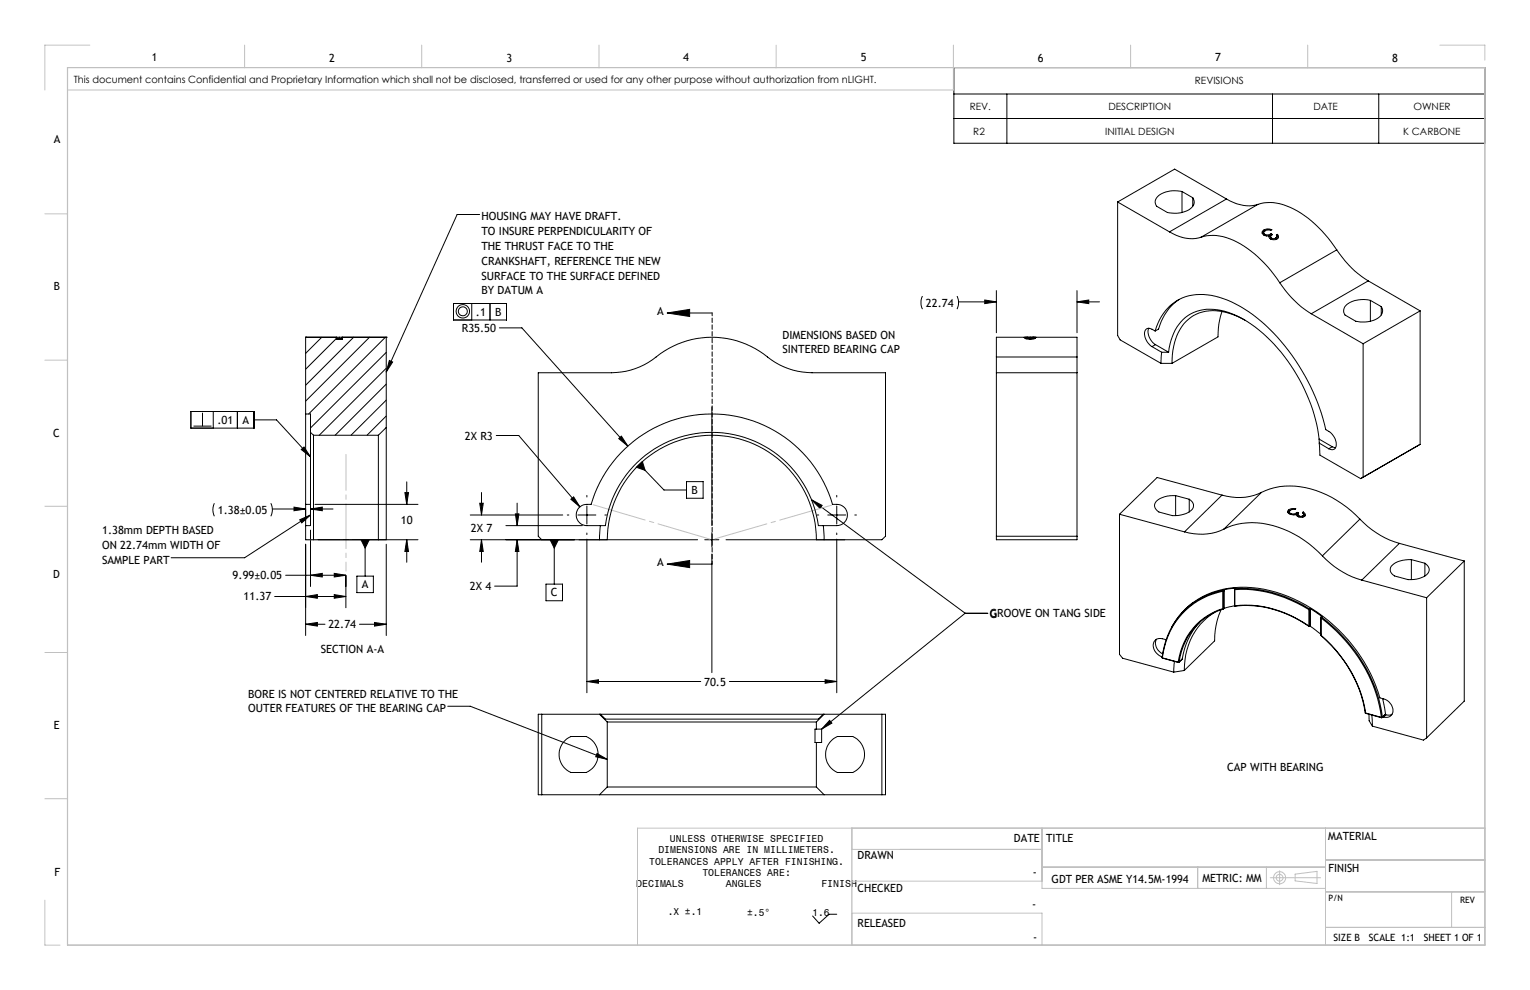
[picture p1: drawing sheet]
<svg xmlns="http://www.w3.org/2000/svg" width="432mm" height="279mm" viewBox="0 0 432 279" stroke-linecap="round" stroke-linejoin="round" font-family="sans-serif">
<g fill="none" stroke="#000" stroke-width=".28">
<path d="M269.2 19.1h149.9v21.3h-149.9zM269.2 26.5h149.9M269.2 33.4h149.9M284.2 26.5v13.9M359.1 26.5v13.9M389.1 26.5v13.9M315.4 57v37.7l.7 1.2 11.6 6.7M315.4 57l14.7 8.4M333.6 54a7.5 7.5 0 0 0-7.2 1.9l-.4 1.1 .4 1.2 3.1 1.8a7.3 7.3 0 0 0 7.2-1.9l.3-1.1-.4-1.2M333.6 54l3 1.8M333.6 54v6M336.6 55.8v2.4"/>
<path d="M346.1 56.2a10.8 10.8 0 0 0 8.9 1.5M346.1 56.2l-16 9.2M346.1 56.2l-14.6-8.5-16.1 9.3M355 57.7a14 14 0 0 1 12.1 2.4 36 36 0 0 1 10.2 10.4M355 57.7l-16.1 9.3M135.4 60.5h-6.4l-20 44.5M330.1 65.4a10.8 10.8 0 0 0 8.8 1.6M338.9 67a14 14 0 0 1 12.2 2.5 35.7 35.7 0 0 1 10.1 10.3M356.6 65.7l.1 .7M356.7 64.9l1.1-.3 1.2 .2-.4 .2a1.24 1.24 0 0 0-1.9 .9l.2 .2M356.7 64.9l-.5 .5a1.35 1.35 0 0 0 1.9 1.2M356.7 65.3l-.5 .6"/>
<path d="M356.7 64.9v.4M356.9 66.1v.4M356.9 65.2l-.2 .1M358.1 66.6v.2M358.6 66.8v.7M358.7 66.4l-.6 .2M358.7 66.4h.1M358.7 66l.4 .2-.5 .6 .2 .4M358.7 66l-.8 .3-1-.2M358.7 66v.4M358.8 67.2l.4 .1 .8-.1M358.8 67.2l-.1 .3"/>
<path d="M360.4 66.8l-.4 .8v-.4M360.5 66.5l.3 .6M360.5 66.5l-.2 .1M360.5 66.1l-.3 .2 .2 .5-.4 .4M360.5 66.1a.95 .95 0 0 1 .1 1.3 .95 .95 0 0 1-1.2 .3 1.11 1.11 0 0 1-1.3-1.1M360.5 66.1v.4M361.2 79.8a29 29 0 0 0 8.9 8.7M377.3 70.5a28 28 0 0 0 8.9 8.8M377.3 70.5l-16.1 9.3M386.2 79.3l-16.1 9.2M386.2 79.3l14.6 8.4M86.3 95.2h.1"/>
<path d="M86.3 95.2v21.6M86.3 95.2h8.8M90.8 95.2l-4.5 4.5M94.9 95.6l-8.6 8.6M94.9 95.2h1.7v.5h-1.7zM95.8 95.2v.5M96.4 95.2h12.6M99.8 95.2l-13.5 13.5M104.3 95.2l-18 18M108.8 95.2l-21.7 21.6M109 95.2h.1M109 95.2v25.4"/>
<path d="M109 99.4l-21.4 21.4M128 85.7h14.9v4.6h-14.9zM133.1 85.7v4.6M138.3 85.7v4.6M140.9 92.5h6.4l29.9 33.4M188.3 88.3l6.3-1v2zM188.3 88.3h12.7M260.3 83.6l-.4 1.3 .1 1.2 .3 1.1M270.1 83.6l.4 1.3v1.2l-.4 1.1M270.5 85.2h10.7M277.9 84.7l3.3 .5-3.3 .5zM281.2 82v11.9"/>
<path d="M289.5 95.2l1.5 .1M289.5 95.2v.1M289.7 95.5l1 .1M289.7 95.5v.1M289.8 95.4l-.5 .1 1.4 .2M289.8 95.4h.1M290.1 95.2h-8.9v5.6M290.7 95.2h-1.2M290.7 95.2h1.3M290.7 95.2h1.7M290.7 95.2h-1.7l.8 .2M290.7 95.6v.1"/>
<path d="M291 95.4l-1.3 .1M291 95.3v.1M291.4 95.2h12.6v5.6M291.7 95.5l-1 .1M291.7 95.5h.5l-1.5 .2M291.7 95.5v.1M304 85.2l3.3-.5v1zM304 82v11.9M304 85.2h6.3M324.2 92.6a4.1 4.1 0 0 0 1.9 4.7M325.1 97.8l2.7 1.6M326 93.4a13.3 13.3 0 0 1 17-9.8 37.3 37.3 0 0 1 18.6 12.8 58.9 58.9 0 0 1 12.6 24.8 4.2 4.2 0 0 1 2.6 5.3l-.8 .4-1-.3"/>
<path d="M326 93.4l-.9-.5a1.33 1.33 0 0 0-1.6-.1 1.33 1.33 0 0 0-.5 1.6 4.8 4.8 0 0 0 2.1 3.4M326.1 97.3l3.7 2.1M326.1 97.3l-1 .5M327.8 99.4l-.1 3.2M327.8 99.4h2M329.8 99.4a13.5 13.5 0 0 1 6.3-10.9 14.9 14.9 0 0 1 13.9 1.1 46.4 46.4 0 0 1 20.5 26l1.1 4.2 .7 4.1M332.8 84.5a14.8 14.8 0 0 0-5.8 8.4l-1 .5M344.9 87.9l-.9 3.5-.3 3.7-12.9 7.5M351.3 90.3a15.2 15.2 0 0 0-13.6-1.6 13.2 13.2 0 0 0-6.8 11.4l-.1 2.5M370.1 88.5l14.6 8.5M384.7 97v37.7l-.7 .4M386.8 84.8a7.4 7.4 0 0 0-7.3 1.8l-.3 1.2 .4 1.1 3 1.8a7.4 7.4 0 0 0 7.3-1.9l.3-1.1-.4-1.2"/>
<path d="M386.8 84.8l3 1.7M386.8 84.8v5.9M389.8 86.5v2.4M400.8 87.7l-16.1 9.3M400.8 87.7v37.7M53.9 116.1h17.8v4.7h-17.8zM53.9 116.1v4.7M57.2 116.5v3.8M60.2 116.1v4.7M67 116.1v4.7M71.7 118.5h6.3l9.6 10.4M86.3 116.8v25.5"/>
<path d="M86.3 116.8h1.3v5.2M109 103.9l-18.9 18.9M109 108.4l-14.4 14.4M109 112.9l-9.9 9.9M109 117.4l-5.4 5.4M109.9 101.7l.9 .5-1.8 2.8zM200.9 114.8v33.5M281.2 100.8v4.4M281.2 105.2v47.1h22.8v-47.1M281.2 105.2h22.8M281.2 100.8h22.8M304 100.8v4.4"/>
<path d="M327.7 102.6h3.1M54.6 120.3h5.1M85 126.9l.8-.7 1.8 2.7zM87.6 122v26.3h-1.3M87.6 122l.9 .8M88.5 122.8v29.5M88.5 122.8h18.3M106.8 122.8v29.5M109 120.6v31.7M109 120.6l-2.2 2.2M114.3 139h1l-.5 3.3zM114.8 136v6.3"/>
<path d="M135.9 139v6.3M140.1 122.9h6.3l17.3 20.2M165.6 139.8v.5M174.6 123.8l.8-.7 1.8 2.8zM179.6 131.9l1.7-1.7 .8 2.6zM180.4 131.1l7 7.2h6.3M193.7 135.9h4.7v4.7h-4.7zM236.1 139.8v.5M331.8 139.9a6.2 6.2 0 0 0-5.9 2.2 2.04 2.04 0 0 0 1.2 2.4 9.7 9.7 0 0 0 6.2 .8 3.9 3.9 0 0 0 3.5-2.5 2.01 2.01 0 0 0-1.2-1.9M331.8 139.9l3.8 1M331.8 139.9v5.6M344.9 139.7l-10.6 10.4"/>
<path d="M344.9 139.7l-18.3-4.9-10.7 10.3M356 139a21.5 21.5 0 0 1 19.8 1.4l4.2 2.7 3.8 3.4M356 139a15 15 0 0 1-11.1 .7M356 139l-10.6 10.3M372.3 123.9v1.2M372.3 123.9l3.7 2.2M372.3 125.1l.2 3.3 11.5 6.7M372.3 125.1l2.7 1.5M376 126.1l.9 .3M376 126.1l-1 .5M400.8 125.4l-16.8 9.7M400.8 125.4l-.7 .4"/>
<path d="M60.5 142l-.4 1.7 .4 2M76.4 142l.5 1.7-.5 2M76.9 143.7h9.4M83 143.1l3.3 .6-3.3 .4zM84.6 146.7l3-1.4-2.4 2.3zM86.3 143.6v3.2M86.3 148.3v4h31.7M86.3 142.3v6M86.3 153.6v25.8M86.3 142.3h1.3M87.6 143.7l3.3-.6v1zM87.6 143.7h6.4"/>
<path d="M87.6 149.6v15.9M87.6 145.3l-18.6 12.1h-20.7M88.9 142.3h29.1M101.9 152.3h2.3l-1.2 2.4zM103 152.3v10.3M109 153.6v25.8M114.8 152.3l.5 3.3h-1zM114.8 152.3v6.4M132.7 152.3h64.2M132.7 145.3h26.1M135.4 142h1l-.5 3.3zM135.9 152.3l.5 3.3h-1z"/>
<path d="M135.9 152.3v6.4M142.8 148.3h21.6M145.5 145h.9l-.5 3.3zM145.9 152.3l.5 3.3h-.9zM145.9 152.3v13.1h-6.3M145.9 142v6.3M152.9 152.3l-1-1v-46.1h20.7a20.7 20.7 0 0 0 13.7-5.3 25.2 25.2 0 0 1 31.4 1.7 20.2 20.2 0 0 0 11.5 3.6h20.7v46.1l-1 1h-44M155.3 152.3h2.3l-1.2 2.4zM156.4 152.3v12.6M160.1 145.3h.4M161.1 140.9l.8-.7 1.8 2.9zM163.1 145.3h5.1"/>
<path d="M165.6 152.2v43.3M165.6 142.8v5.1M165.6 150.4v.5M169.4 148.3l-.2 4M169.4 148.3h-3.8a3 3 0 0 1-3-3 3 3 0 0 1 3-3h1.2a35.5 35.5 0 0 1 34.1-25.5 35.5 35.5 0 0 1 34 25.5 3.2 3.2 0 0 1 4.2 3.3 3 3 0 0 1-3 2.7h-3.8M169.4 148.3h1.5a30.4 30.4 0 0 1 30.1-26.3 30.4 30.4 0 0 1 30.1 26.3h1.2M170.7 145.3h.5M171.4 152.3a29.5 29.5 0 0 1 29.5-29.5 29.5 29.5 0 0 1 29.5 29.5M188.3 159.2l6.3-1v2zM188.3 159.2h12.7M198.9 152.3h4M200.9 150.3v4"/>
<path d="M200.9 156.4v33.4M229.1 141.1l43.4 32h6.3M229.1 141.1l2.9 1.5-.6 .9zM230.6 145.3h.5M232.3 148.3l.3 4M233.6 145.3h5.1M236.1 152.2v43.3M236.1 142.8v5.1M236.1 150.4v.5M241.2 145.3h.5M281.2 151.3h22.8M315.9 145.1v39.6l.9 1.1 14.5 3.9"/>
<path d="M315.9 145.1l18.4 5M335.6 140.9v3.6M345.4 149.3a15.4 15.4 0 0 1-11.1 .8M345.4 149.3a21.5 21.5 0 0 1 19.8 1.4l4.2 2.8 3.8 3.4M363.6 144l.9-.5 1.2 .1-1.6 .5M363.6 144l-.2 .5a2.02 2.02 0 0 0 2.4 .7 1.61 1.61 0 0 0 2.6 .2v-.3l-.6-.6M363.6 144v.4M363.6 144.4l-.1 .2M363.9 144.4v.6M364.1 144.1l-.2 .5 .5 .4M364.1 144.1l-.5 .3M364.4 145v.2"/>
<path d="M366 145l.3 .1M366 145l-.2 .2M366.1 144.6l.4 .1-.2 .6 .3 .3M366.1 144.6l-.7 .4h-1M366.1 144.6l-.1 .4M366.3 145.2v.6M366.6 145.6v.3M367.7 145.9l-.1 .1M367.8 145.5l-.7 .2-.5-.1M367.8 145.5l-.1 .4M367.8 144.5l-.2 .2 .3 .4-.1 .4M367.8 144.5l-.1 .4"/>
<path d="M367.8 145l.5 .6M367.9 145.3l-.2 .6M373.2 156.9a24.7 24.7 0 0 0 11.1 6.8M383.8 146.5a25.1 25.1 0 0 0 11.1 6.9M383.8 146.5l-10.6 10.4M394.9 153.4l-10.6 10.3M394.9 153.4l18.3 4.9M398.3 157.9a6.2 6.2 0 0 0-5.9 2.3 1.96 1.96 0 0 0 1.2 2.4l3.8 1a6.2 6.2 0 0 0 5.9-2.3 2.04 2.04 0 0 0-1.2-2.3M398.3 157.9l3.8 1.1M398.3 157.9v5.7M402.1 159v3.6M413.2 158.3l-10.6 10.4"/>
<path d="M413.2 158.3v39.6l-10.6 10.3M77.5 168.3h20.1M80.6 162.3h17M86.3 176.2l3.3-.5v1zM86.3 176.2h5.4M86.3 168.3l3.3-.5v1zM87.6 162.3l3.3-.5v1zM94.3 167.8l3.3 .5-3.3 .5zM94.3 161.8l3.3 .5-3.3 .5zM97.6 162.5v9M100.7 162.6h4.7v4.7h-4.7zM101.5 176.2h7.5"/>
<path d="M105.7 175.7l3.3 .5-3.3 .5zM154.1 164.9h4.7v4.6h-4.7zM278.7 173.1h-6.3l-40.5 32.7M330.7 176.9a22.1 22.1 0 0 1 20.9-11.2 41.5 41.5 0 0 1 30.1 16.4 43.1 43.1 0 0 1 7.7 14.9 3.7 3.7 0 0 1 3.5 4.5 1.97 1.97 0 0 1-2.4 .9M334.8 171.6l-1.2 1.4M336.6 170.1l-2.3 2.1M338.6 175.7a18.8 18.8 0 0 0-4.9 10.3M342.9 172.8a18.5 18.5 0 0 0-8.7 16.4M344.6 172l-1.4 4.4-.4 4.5-8.6 8.3M345.1 171.8h.2M345.1 166.6a21.2 21.2 0 0 0-17.2 18.9M345.1 166.6l.2 .2"/>
<path d="M345.1 166.6v.3M345.1 166.9a21.2 21.2 0 0 0-17.1 18.8M345.1 171.8a18.2 18.2 0 0 0-12.6 15.1M345.1 166.9v4.9M345.2 166.5l.3 .2M345.2 166.5l-.1 .1M345.3 171.8a17.9 17.9 0 0 0-12.5 15M345.3 166.8l-.2 .1M345.3 171.7l-.2 .1M345.3 171.7v.1M345.3 166.8v4.9M345.4 171.7l-.1 .1"/>
<path d="M345.5 171.6l-.1 .1M345.5 166.7v4.9M345.5 166.7l-.2 .1M345.5 171.6l-.2 .1M348.4 170.9l.3 .2M348.4 166.3l.1 .1M348.4 170.9l.1 .1M348.4 166.3v4.6M348.4 171l-3 .7M348.5 166.2l-.1 .1M348.5 166.4a35.1 35.1 0 0 1 20.9 5.6M348.5 171a30.1 30.1 0 0 1 20.9 5.7"/>
<path d="M348.5 171l.2 .1M348.5 166.4v4.6M348.5 166.1a35.5 35.5 0 0 1 21 5.7M348.5 166.1v.3M348.5 166.1v.1M348.7 171.1a29.6 29.6 0 0 1 20.7 5.6M348.7 166l-3.5 .5M348.7 166h-.1M348.7 166l-.2 .2M369.4 176.7h.1M369.4 172v4.7M369.5 171.8l-.1 .2"/>
<path d="M369.5 171.8l.2 .2M369.6 176.7h-.2M369.7 171.7l3.5 2.4M369.7 176.7l3 2.3M369.7 171.7l.1 .2M369.7 172h-.3M369.7 176.6l-.3 .1M369.7 176.6l-.1 .1M369.7 171.7l-.2 .1M369.7 172v4.6M369.8 176.5l-.2 .2M369.8 171.9v4.6"/>
<path d="M369.8 171.9l-.1 .1M369.8 176.5l-.1 .1M372.7 179.2l.1 .2M372.7 174.3l.2 .1M372.7 179.2l.2 .1M372.7 174.3v4.9M372.8 174.2l-.1 .1M372.8 174.2h.2M372.8 179.4a36.6 36.6 0 0 1 12.5 21.8M372.9 174.4a43 43 0 0 1 17 28.1M372.9 179.3a36.3 36.3 0 0 1 12.5 21.9M372.9 179.3l-.1 .1"/>
<path d="M372.9 174.4v4.9M373 174.2a43.3 43.3 0 0 1 17.1 28.2M373 174.2l-.1 .2M373.2 174.1l-.4 .1M373.2 174.1l-.2 .1M384.3 163.7l18.3 5M402.6 168.7v39.5M126.4 199.3h6.3l38.7 15M165.6 192.3l3.3-.5v1zM165.6 192.3h32.2M205.8 192.3h30.3M232.9 191.8l3.2 .5-3.2 .5z"/>
<path d="M326.4 180.4a3.2 3.2 0 0 0 1.7 4.1M327.9 185.5l.2 .2M327.9 185.5l.1 .2M328 185.7h.1M328 185.7l4.5 1.2M328.1 185.7l4.5 1.3M329.1 180.6a2.52 2.52 0 0 0-3.5 .6 3.4 3.4 0 0 0 2.4 4.2M331.4 186.7l-.1 3M332.5 186.9l.1 .1M332.7 186.9l-.1 .1M332.8 186.8l-.3 .1M332.8 186.8l-.1 .1"/>
<path d="M333.7 186l-.1 .1M333.7 186l-1 .9M334.2 189.2l-2.9 .5M390.2 197.2l.8 4.3M152.9 201.6v22.7M168.5 212.7l2.9 1.6-3.3-.7zM169.2 201.6h.2M169.2 201.6h-17.3v22.7h17.3M169.2 201.6l2.2 2.2M169.4 201.6l1.5 1.4h60.1l1.3-1.4M169.4 201.6h62.9M171.4 203.8h59"/>
<path d="M171.4 203.8v18.3M230.4 205.8h-.4v3.8h.4M230.4 205.8h1.5v3.8h-1.5M230.4 203.8v2M230.4 209.6v12.5M232.3 201.6h.3M232.6 201.6h17.3v22.7h-17.3M232.6 201.6l-2.2 2.2M234.1 203.3l.7 .8-2.9 1.7zM248.9 201.6v22.7M385.3 201.2l.1 .1M385.3 201.2h.1"/>
<path d="M385.4 201.2v.1M385.4 201.2l4.5 1.3M385.4 201.3l4.5 1.3M386.3 201.6l.1 1.8 .9 1.5M387.1 201.8l.2 3.1M387.3 204.9l14.4 4 .9-.7M389.9 202.5v.1M390.1 202.5l-.2 .1M390.1 202.4l-.2 .1M390.1 202.4v.1M390.3 202.3l.2 .1M390.9 201.7l.2 .1"/>
<path d="M391 201.5l-.9 1M391 201.5l-.9 .9M391.1 201.8l-.6 .6M392.9 201.6l-.8 .2h-1M169.2 224.3h63.4M171.4 222.1h59M171.4 222.1l-2.2 2.2M230.4 222.1l2.2 2.2M236.1 258h-2.1l-2.8 2.6-1.9-2.1"/>
<circle cx="130.6" cy="87.8" r="1.89"/>
<circle cx="130.6" cy="87.9" r="1.27"/>
<circle cx="163.3" cy="212.9" r="5.5"/>
<circle cx="238.5" cy="212.9" r="5.5"/>
</g>
<g fill="none" stroke="#c0c0c0" stroke-width=".28">
<path d="M25.4 12.7h-12.7v12.7M69 12.7v6.4M119 12.7v6.4M169.1 12.7v6.4M219 12.7v6.4M269.1 12.7v12.7h-250M319.1 12.7v6.4M369.1 12.7v6.4M406.4 12.7h12.7v4.3M419.1 19.1v247.6h-400M12.7 60.4h6.4M12.7 101.6h6.4"/>
<path d="M12.7 142.9h6.4M12.7 184.2h6.4M12.7 225.4h6.4M240.4 233.7v6h53.7M294.1 233.7v17h79.8M374.1 233.7v33M419.1 233.7h-239.2v33M12.7 254v12.7h4.2M240.4 248.7h53.7M294.1 244.7h80M338 244.7v6M338.1 244.7v6"/>
<path d="M357.4 244.7v6M358.5 247.7h14.2M361.1 245.7v4M365.5 246.7l6.2-.8v3.4l-6.2-.7zM374.1 242.7h45M374.1 251.7h45M409.7 251.7v10M240.4 266.7v-9h53.7v9M374.1 261.7h45"/>
<circle cx="361.1" cy="247.7" r=".97"/>
<circle cx="361.1" cy="247.7" r="1.7"/>
</g>
<path d="M201 88.3v70.9" fill="none" stroke="#000" stroke-width=".28" stroke-dasharray="1.3 .6" stroke-dashoffset=".4"/>
<path d="M200.9 152.3l34.7-10" fill="none" stroke="#c0c0c0" stroke-width=".28" stroke-dasharray="15.2 1.3 1.3 1.3" stroke-dashoffset="-.9"/>
<path d="M200.9 152.3l-34-10" fill="none" stroke="#c0c0c0" stroke-width=".28" stroke-dasharray="15.2 1.3 1.3 1.3" stroke-dashoffset="-.6"/>
<path d="M86.3 152.3h22.7" fill="none" stroke="#c0c0c0" stroke-width=".28" stroke-dasharray="15.2 1.3 1.3 1.3" stroke-dashoffset="5.8"/>
<path d="M97.6 152.3v8.9" fill="none" stroke="#c0c0c0" stroke-width=".28" stroke-dasharray="15.2 1.3 1.3 1.3" stroke-dashoffset="12.7"/>
<path d="M97.6 152.3v-24.1" fill="none" stroke="#c0c0c0" stroke-width=".28" stroke-dasharray="15.2 1.3 1.3 1.3" stroke-dashoffset="5.1"/>
<path d="M19.1 19.1h400v247.6h-400zM419.1 233.7h-178.7v33" fill="none" stroke="#c0c0c0" stroke-width=".35"/>
<g fill="#000">
<path d="M188.3 88.3l6.3-1v2zM188.3 159.2l6.3-1v2zM229.1 141.1l2.9 1.5-.6 .9zM179.6 131.9l2.5 .9-.8-2.6zM155.3 152.3l1.1 2.4 1.2-2.4zM109.9 101.7l.9 .5-1.8 2.8zM84.6 146.7l3-1.4-2.4 2.3zM85 126.9l.8-.7 1.8 2.7zM101.9 152.3l1.1 2.4 1.2-2.4zM234.1 203.3l.7 .8-2.9 1.7zM168.5 212.7l2.9 1.6-3.3-.7z"/>
<path d="M174.6 123.8l2.6 2.1-1.8-2.8zM161.1 140.9l2.6 2.2-1.8-2.9zM145.9 152.3l.5 3.3h-.9zM145.5 145h.9l-.5 3.3zM165.6 192.3l3.3-.5v1zM232.9 191.8l3.2 .5-3.2 .5zM135.9 152.3l.5 3.3h-1zM135.4 142h1l-.5 3.3zM277.9 84.7l3.3 .5-3.3 .5zM304 85.2l3.3-.5v1zM83 143.1l3.3 .6-3.3 .4zM87.6 143.7l3.3-.6v1zM114.8 152.3l.5 3.3h-1zM114.3 139h1l-.5 3.3zM86.3 176.2l3.3-.5v1zM105.7 175.7l3.3 .5-3.3 .5z"/>
<path d="M86.3 168.3l3.3-.5v1zM94.3 167.8l3.3 .5-3.3 .5zM94.3 161.8l3.3 .5-3.3 .5zM87.6 162.3l3.3-.5v1z"/>
</g>
<g font-size="3.2">
<text x="42.9" y="17.3">1</text>
<text x="92.9" y="17.4">2</text>
<text x="142.9" y="17.6">3</text>
<text x="192.8" y="17.3">4</text>
<text x="242.9" y="17.3">5</text>
<text x="292.9" y="17.6">6</text>
<text x="343" y="17.3">7</text>
<text x="392.9" y="17.6">8</text>
<text x="15.2" y="40.3">A</text>
<text x="135.9" y="62.2">HOUSING MAY HAVE DRAFT.</text>
<text x="135.9" y="66.4">TO INSURE PERPENDICULARITY OF</text>
<text x="135.9" y="70.6">THE THRUST FACE TO THE</text>
<text x="135.9" y="74.8">CRANKSHAFT, REFERENCE THE NEW</text>
<text x="15.2" y="82">B</text>
<text x="135.9" y="78.9">SURFACE TO THE SURFACE DEFINED</text>
<text x="135.9" y="83.1">BY DATUM A</text>
<text x="134.3" y="89.1">.1</text>
<text x="139.7" y="89.1">B</text>
<text x="185.4" y="88.8">A</text>
<text x="261.3" y="86.5">22.74</text>
<text x="130.3" y="93.7">R35.50</text>
<text x="220.8" y="95.6">DIMENSIONS BASED ON</text>
<text x="220.8" y="99.7">SINTERED BEARING CAP</text>
<text x="61.4" y="119.6">.01</text>
<text x="68.4" y="119.6">A</text>
<text x="15" y="123.3">C</text>
<text x="131.2" y="124">2X R3</text>
<text x="195.2" y="139.4">B</text>
<text x="61.5" y="145">1.38±0.05</text>
<text x="113.1" y="148">10</text>
<text x="28.8" y="150.8">1.38mm DEPTH BASED</text>
<text x="28.8" y="155">ON 22.74mm WIDTH OF</text>
<text x="132.9" y="150.1">2X 7</text>
<text x="28.8" y="159.1">SAMPLE PART</text>
<text x="185.4" y="159.7">A</text>
<text x="15" y="163.1">D</text>
<text x="65.7" y="163.5">9.99±0.05</text>
<text x="102.1" y="166.1">A</text>
<text x="132.6" y="166.6">2X 4</text>
<text x="68.7" y="169.5">11.37</text>
<text x="155.5" y="168.3">C</text>
<text x="92.7" y="177.3">22.74</text>
<text x="279.3" y="174.3">GROOVE ON TANG SIDE</text>
<text x="279.3" y="174.3">G</text>
<text x="90.5" y="184.3">SECTION A-A</text>
<text x="70.1" y="196.9">BORE IS NOT CENTERED RELATIVE TO THE</text>
<text x="198.7" y="193.5">70.5</text>
<text x="70.1" y="201">OUTER FEATURES OF THE BEARING CAP</text>
<text x="15.2" y="205.8">E</text>
<text x="346.3" y="217.6">CAP WITH BEARING</text>
<text x="286.2" y="237.5">DATE</text>
<text x="295.3" y="237.5">TITLE</text>
<text x="374.9" y="237">MATERIAL</text>
<text x="242" y="242.4">DRAWN</text>
<text x="374.9" y="246">FINISH</text>
<text x="15.4" y="247.2">F</text>
<text x="242" y="251.7">CHECKED</text>
<text x="291.5" y="247.2">-</text>
<text x="296.8" y="249.1">GDT PER ASME Y14.5M-1994</text>
<text x="339.4" y="249">METRIC: MM</text>
<text x="291.3" y="256.3">-</text>
<text x="242" y="261.6">RELEASED</text>
<text x="291.6" y="265.5">-</text>
</g>
<g font-size="2.8">
<text x="20.8" y="23.4">This document contains Confidential and Proprietary Information which shall not be disclosed, transferred or used for any other purpose without authorization from nLIGHT.</text>
<text x="337.2" y="23.8">REVISIONS</text>
<text x="273.7" y="31">REV.</text>
<text x="312.8" y="31">DESCRIPTION</text>
<text x="370.7" y="31">DATE</text>
<text x="398.9" y="31">OWNER</text>
<text x="274.7" y="38">R2</text>
<text x="311.9" y="38">INITIAL DESIGN</text>
<text x="396" y="38">K CARBONE</text>
<text x="189.1" y="237.7">UNLESS OTHERWISE SPECIFIED</text>
<text x="183.2" y="244">TOLERANCES APPLY AFTER FINISHING.</text>
<text x="185.8" y="240.9">DIMENSIONS ARE IN MILLIMETERS.</text>
<text x="179.5" y="250.3">DECIMALS</text>
<text x="198.2" y="247.2">TOLERANCES ARE:</text>
<text x="204.8" y="250.3">ANGLES</text>
<text x="231.8" y="250.3">FINISH</text>
<text x="188.4" y="258.3">.X ±.1</text>
<text x="210.9" y="258.6">±.5°</text>
<text x="229.3" y="258.6">1.6</text>
<text x="376.4" y="265.5">SIZE B</text>
<text x="386.3" y="265.5">SCALE 1:1</text>
<text x="401.8" y="265.5">SHEET 1 OF 1</text>
</g>
<g font-size="2.5">
<text x="374.9" y="254.2">P/N</text>
<text x="412.1" y="255">REV</text>
</g>
</svg>
